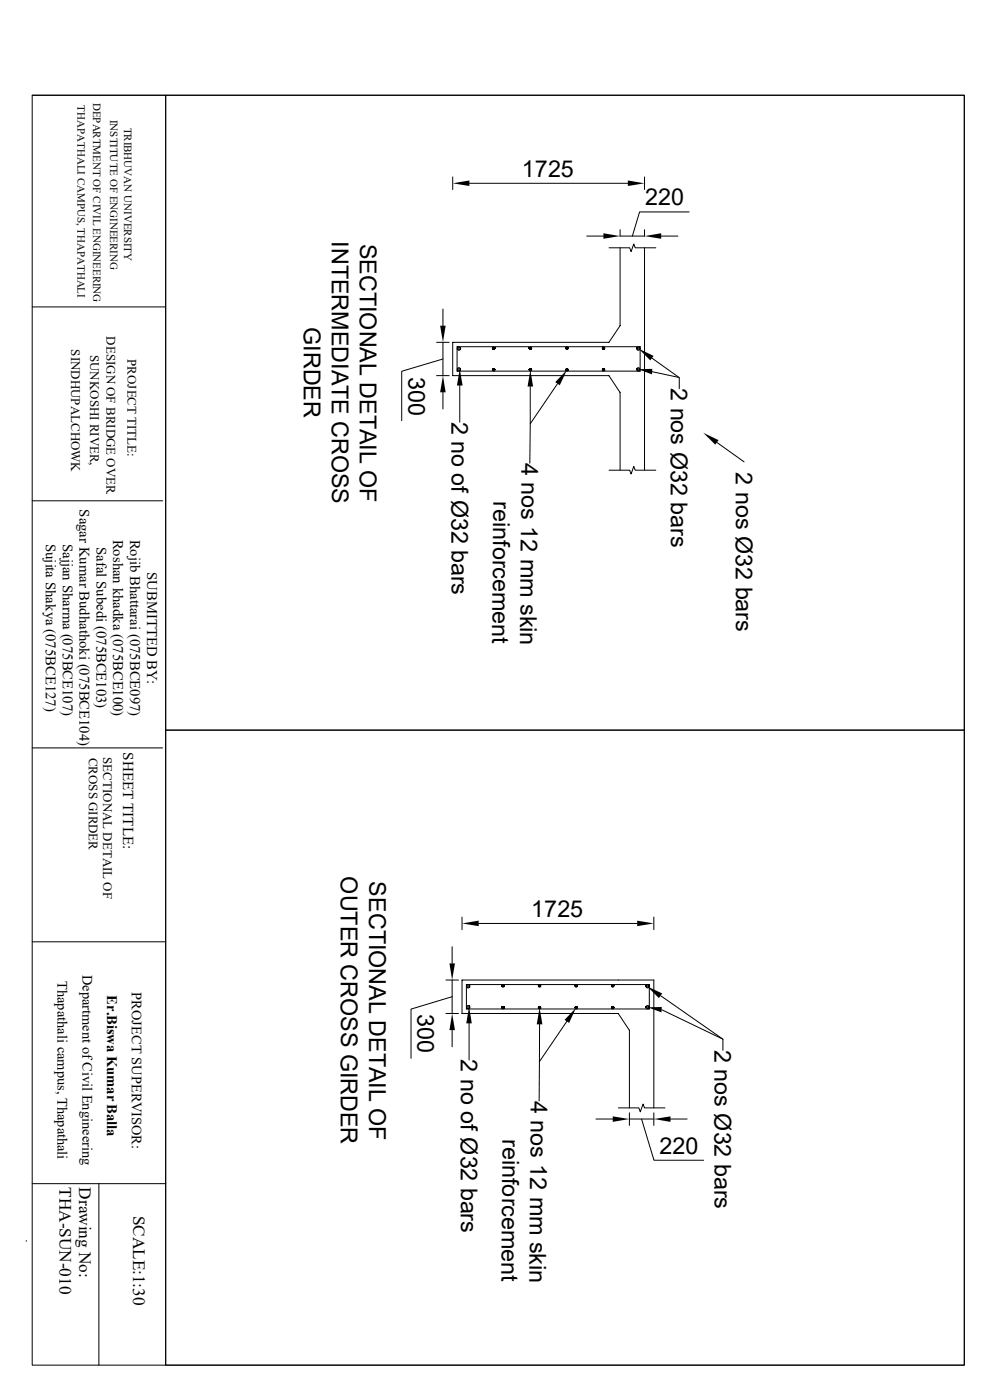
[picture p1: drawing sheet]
<svg xmlns="http://www.w3.org/2000/svg" width="297mm" height="420mm" viewBox="0 0 297 420" stroke-linecap="round" stroke-linejoin="round" font-family="sans-serif">
<g fill="none" stroke="#000" stroke-width=".3">
<path d="M9.7 28.6h279.3v380.9h-279.3zM9.7 28.6h40v380.9M49.7 28.6h239.3v190.4h-239.3zM135.7 53.1v3.8M140.7 55h47.5M193.2 53.1v3.8M175.9 70.8h4.9M182.5 74.3h6.2l.4 1.2 .8-2.3 .5 1.1h6.2M185.8 74.3v23.4l-3.3 5h-46.8v10h46.8l3.3 5v23.3M185.8 68.9v1.9h7.4v-1.9M193.2 74.3v66.7M198.2 70.8h5"/>
<path d="M206.5 63.6h-14.8l-2.2 7.2M9.7 92.1h39.7M132.8 92.7v5M130.9 102.7h3.7M130.9 112.7h3.7M132.8 117.7v5M132.8 107.7l-12.4 3.7v14.8M132.8 102.7v10M137 104h54.9v7.3h-54.9zM137.8 115.7v11M158.9 116l-.1 22.9M167.1 115.1l-8.2 12"/>
<path d="M195.4 107.4l8.2 5.9v3.3M195.5 111.5l8 1.7M214.8 132.7l8.2 5.9M9.7 150.2h39.1M27.8 145.8h.1M32 148h.1M182.5 141.1h6.2l.4 1.1 .8-2.3 .5 1.2h6.2M49.7 219h239.3v190.5h-239.3zM9.7 224.4h39M138.5 275.1v3.8M143.5 277h47.5M196 275.1v3.8"/>
<path d="M9.7 282.5h40M133.6 294h3.8M135.5 299l-12.3 3.7v14.8M135.5 294v10M135.5 284v5M139.8 295.4h54.8v7.3h-54.8zM198 298.7l18.7 13v3.4M133.6 304h3.8M135.5 309v5M140.6 307v11M161.7 307.3l-.1 23M169.9 306.4l-8.2 12.1"/>
<path d="M188.6 309l-3.3-5h-46.8v-10h57.5v38.4M188.6 309v23.4M198.3 302.9l18.4 8.8M178.6 335.7h5M185.3 332.4h6.2l.4 1.1 .8-2.3 .5 1.2h6.1M188.6 333.8v3.8M188.6 335.7h7.4M192.3 335.7l3.7 12.4h14.9M196 333.8v3.8M201 335.7h5M9.7 355.1h40M29.6 355.1v54.4"/>
<path d="M7.9 372.2h.1M7.9 372.2v.1M7.9 372.3h.1"/>
<circle cx="137.6" cy="104.6" r=".5"/>
<circle cx="137.6" cy="110.8" r=".5"/>
<circle cx="148" cy="104.4" r=".39"/>
<circle cx="148" cy="110.9" r=".39"/>
<circle cx="159" cy="110.9" r=".39"/>
<circle cx="159" cy="104.4" r=".39"/>
<circle cx="169.9" cy="110.9" r=".39"/>
<circle cx="169.9" cy="104.4" r=".39"/>
<circle cx="180.9" cy="104.4" r=".39"/>
<circle cx="180.9" cy="110.9" r=".39"/>
<circle cx="191.3" cy="104.6" r=".5"/>
<circle cx="191.3" cy="110.8" r=".5"/>
<circle cx="140.4" cy="295.9" r=".5"/>
<circle cx="150.8" cy="295.7" r=".39"/>
<circle cx="161.7" cy="295.7" r=".39"/>
<circle cx="172.7" cy="295.7" r=".39"/>
<circle cx="183.6" cy="295.7" r=".39"/>
<circle cx="194.1" cy="295.9" r=".5"/>
<circle cx="140.4" cy="302.2" r=".5"/>
<circle cx="150.8" cy="302.3" r=".39"/>
<circle cx="161.7" cy="302.3" r=".39"/>
<circle cx="172.7" cy="302.3" r=".39"/>
<circle cx="183.6" cy="302.3" r=".39"/>
<circle cx="194.1" cy="302.2" r=".5"/>
</g>
<g fill="#000">
<path d="M135.7 55l5-.9v1.7zM188.2 54.1l5 .9-5 .8zM180.8 70l5 .8-5 .8zM193.2 70.8l5-.8v1.6zM131.9 97.7h1.7l-.8 5zM132.8 112.7l.8 5h-1.7zM137.8 110.7l.8 5h-1.7zM137 110.7v.3zM137 104.4v.3zM137 110.7v.2zM137 104.4v.2zM137.1 110.6v.4z"/>
<path d="M137.1 110.6v.5zM137.1 104.3v.5zM137.1 104.4v.4zM137.1 110.5v.6zM137.1 110.5v.7zM137.1 104.2v.7zM137.1 104.3v.6zM137.2 110.4v.8zM137.2 104.2v.7zM137.2 110.4v.9zM137.2 104.1v.8zM137.2 104.1v.9z"/>
<path d="M137.3 110.4v.9zM137.3 104.1v.9zM137.3 110.3v1zM137.3 104.1v1zM137.4 110.3l-.1 1zM137.4 104.1l-.1 1zM137.4 110.3v1zM137.5 110.3l-.1 1zM137.4 104.1v1zM137.5 104.1l-.1 1zM137.5 110.3v1zM137.5 104v1.1z"/>
<path d="M137.6 110.3l-.1 1zM137.6 104l-.1 1.1zM137.6 110.3v1zM137.6 104v1.1zM137.6 104.1v1zM137.7 110.3l-.1 1zM137.7 104.1l-.1 1zM137.7 110.3v1zM137.8 110.3l-.1 1zM137.7 104.1v1zM137.8 104.1l-.1 1zM137.8 110.3v1z"/>
<path d="M137.8 110.4v.9zM137.8 104.1v1zM137.8 104.1v.9zM137.9 110.4l-.1 .9zM137.9 104.1l-.1 .9zM137.9 110.4v.9zM137.9 104.1v.9zM137.9 104.2v.8zM138 110.5v.7zM138 104.2v.7zM138 104.3v.6zM137.9 110.4v.8z"/>
<path d="M138 110.5l-.1 .7zM137.9 104.2v.7zM138 104.2l-.1 .7zM138 110.6v.5zM138 104.3v.5zM138 104.4v.4zM138 110.5v.6zM138 110.7v.3zM138 104.4v.3zM138 104.5v.2zM138 110.6v.4zM147.6 110.9v.1z"/>
<path d="M147.6 104.4v.1zM147.6 110.7v.4zM147.6 110.7v.5zM147.6 104.2v.4zM147.6 110.8v.3zM147.6 104.3v.3zM147.6 110.8v.2zM147.6 104.3v.2zM147.7 110.7v.5zM147.7 104.1v.5zM147.7 104.1v.6zM147.7 110.7l-.1 .5z"/>
<path d="M147.7 104.2v.4zM147.7 110.7v.6zM147.7 110.6v.7zM147.7 104.1v.7zM147.8 110.6l-.1 .7zM147.8 104.1l-.1 .7zM147.8 110.6v.7zM147.8 104.1v.7zM147.9 110.6l-.1 .7zM147.9 104.1v.7zM147.9 110.6v.7zM147.9 104v.8z"/>
<path d="M148 110.6v.7zM148 104v.8zM148 110.6l-.1 .7zM148 104l-.1 .8zM148.1 110.6l-.1 .7zM148.1 104.1l-.1 .7zM148.1 110.6v.7zM148.1 104.1v.7zM148.2 110.6l-.1 .7zM148.2 104.1l-.1 .7zM148.2 110.6v.7zM148.2 110.7v.6z"/>
<path d="M148.2 104.1v.7zM148.3 110.7l-.1 .6zM148.2 104.1v.6zM148.3 104.1l-.1 .6zM148.3 110.7v.5zM148.3 104.1v.6zM148.3 104.2v.5zM148.3 110.7v.6zM148.3 110.8v.3zM148.3 104.3v.3zM148.3 110.8v.4zM148.3 104.2v.4z"/>
<path d="M148.4 110.9v.1zM148.4 104.4v.1zM148.4 110.9l-.1 .2zM148.4 104.4l-.1 .2zM159 111l.8 5h-1.7zM158.5 110.9v.1zM158.5 104.4v.1zM158.6 110.7v.4zM158.6 110.7v.5zM158.6 104.2v.4zM158.6 110.8v.3zM158.6 104.3v.3z"/>
<path d="M158.6 110.8l-.1 .2zM158.6 104.3l-.1 .2zM158.6 104.1v.5zM158.6 104.1v.6zM158.7 110.7l-.1 .5zM158.7 110.7v.6zM158.7 104.1v.6zM158.7 110.6v.7zM158.7 104.1v.7zM158.8 110.6l-.1 .7zM158.8 110.6v.7zM158.8 104.1l-.1 .7z"/>
<path d="M158.8 104.1v.7zM158.9 110.6l-.1 .7zM158.9 104l-.1 .8zM158.9 110.6v.7zM158.9 104v.8zM159 110.6v.7zM159 104v.8zM159 110.6l-.1 .7zM159 104l-.1 .8zM159 104.1v.7zM159.1 110.6l-.1 .7zM159.1 104.1l-.1 .7z"/>
<path d="M159.1 110.6v.7zM159.1 104.1v.7zM159.2 110.6v.7zM159.2 110.7v.6zM159.2 104.1v.7zM159.2 110.6l-.1 .7zM159.2 104.1l-.1 .7zM159.2 104.1v.6zM159.3 110.7v.5zM159.3 104.1v.6zM159.3 104.2v.5zM159.3 110.7l-.1 .6z"/>
<path d="M159.3 104.1l-.1 .6zM159.3 110.8v.3zM159.3 104.3v.3zM159.3 110.8v.4zM159.3 104.2v.4zM159.3 110.9v.1zM159.3 104.4v.1zM159.3 110.9v.2zM159.3 104.4v.2zM169.9 111l-2.1 4.6-1.4-1zM169.5 110.9v.1zM169.5 104.4v.1z"/>
<path d="M169.5 110.7v.4zM169.5 110.7v.5zM169.5 104.2v.4zM169.5 110.8v.3zM169.5 104.3v.3zM169.5 110.8v.2zM169.5 104.3v.2zM169.6 110.7v.5zM169.6 104.1v.5zM169.6 104.1v.6zM169.6 110.7l-.1 .5zM169.6 104.2v.4z"/>
<path d="M169.6 110.7v.6zM169.7 110.6v.7zM169.7 104.1v.6zM169.7 104.1v.7zM169.7 110.7l-.1 .6zM169.7 104.1l-.1 .6zM169.8 110.6l-.1 .7zM169.8 110.6v.7zM169.8 104.1l-.1 .7zM169.8 104.1v.7zM169.8 104v.8zM169.9 110.6l-.1 .7z"/>
<path d="M169.9 104l-.1 .8zM169.9 110.6v.7zM169.9 104v.8zM170 110.6l-.1 .7zM170 104l-.1 .8zM170 110.6v.7zM170 104v.8zM170 104.1v.7zM170.1 110.6l-.1 .7zM170.1 104.1l-.1 .7zM170.1 110.6v.7zM170.1 104.1v.7z"/>
<path d="M170.1 110.7v.6zM170.2 110.7l-.1 .6zM170.1 104.1v.6zM170.2 104.1l-.1 .6zM170.2 110.7v.5zM170.2 104.1v.6zM170.2 104.2v.5zM170.2 110.7v.6zM170.3 110.8v.3zM170.3 104.3v.3zM170.3 110.7v.5zM170.3 110.8v.4z"/>
<path d="M170.3 104.2v.4zM170.3 110.7l-.1 .5zM170.2 104.2v.4zM170.3 104.2l-.1 .4zM170.3 110.9v.1zM170.3 104.4v.1zM170.3 110.9v.2zM170.3 104.4v.2zM180.5 110.9v.1zM180.5 104.4v.1zM180.5 110.7v.4zM180.5 110.7v.5z"/>
<path d="M180.5 104.2v.4zM180.5 110.8v.3zM180.5 104.3v.3zM180.5 110.8v.2zM180.5 104.3v.2zM180.6 110.7v.5zM180.6 104.1v.5zM180.6 104.1v.6zM180.6 110.7l-.1 .5zM180.6 104.2v.4zM180.6 110.7v.6zM180.7 110.6v.7z"/>
<path d="M180.7 104.1v.7zM180.8 110.6l-.1 .7zM180.8 104.1v.7zM180.8 110.6v.7zM180.8 104v.8zM180.9 110.6l-.1 .7zM180.9 104l-.1 .8zM180.9 110.6v.7zM180.9 104v.8zM181 110.6l-.1 .7zM181 104.1l-.1 .7zM181 110.6v.7z"/>
<path d="M181 104.1v.7zM181.1 110.6l-.1 .7zM181.1 104.1l-.1 .7zM181.1 110.6v.7zM181.1 110.7v.6zM181.1 104.1v.7zM181.1 104.1v.6zM181.2 110.7v.5zM181.2 104.1v.6zM181.2 104.2v.5zM181.2 110.7l-.1 .6zM181.2 104.1l-.1 .6z"/>
<path d="M181.2 110.8v.4zM181.2 104.2v.4zM181.2 104.3v.3zM181.3 110.9v.1zM181.3 104.4v.1zM181.3 110.8v.3zM181.3 110.9v.2zM181.3 104.3v.3zM181.3 104.4v.2zM181.2 110.8v.3zM181.3 110.8l-.1 .3zM181.3 104.3l-.1 .3z"/>
<path d="M190.8 110.7v.3zM190.8 104.4v.3zM190.8 110.7v.2zM190.8 104.4v.2zM190.8 110.6v.4zM190.8 110.6v.5zM190.8 104.3v.5zM190.8 104.4v.4zM190.9 110.5l-.1 .6zM190.9 110.5v.6zM190.9 104.3l-.1 .5zM190.9 104.3v.6z"/>
<path d="M190.9 110.4v.8zM190.9 104.2v.7zM190.9 110.5v.7zM191 110.4v.9zM191 104.1v.9zM191.1 110.4v.9zM191.1 104.1v.9zM191.1 110.3v1zM191.1 104.1v1zM191.2 110.3l-.1 1zM191.2 104.1l-.1 1zM191.2 110.3v1z"/>
<path d="M191.2 104.1v1zM191.3 110.3l-.1 1zM191.3 104l-.1 1.1zM191.3 110.3v1zM191.3 104v1.1zM191.4 110.3l-.1 1zM191.4 104.1l-.1 1zM191.4 110.3v1zM191.5 110.3l-.1 1zM191.4 104.1v1zM191.5 104.1l-.1 1zM191.5 110.3v1z"/>
<path d="M191.5 104.1v1zM191.6 110.4l-.1 .9zM191.6 104.1l-.1 1zM191.6 110.4v.9zM191.6 104.1v.9zM191.7 110.4l-.1 .9zM191.7 104.2l-.1 .8zM191.7 110.5v.7zM191.7 104.2v.7zM191.7 104.3v.6zM191.7 110.4v.8zM191.7 110.5v.6z"/>
<path d="M191.8 110.6l-.1 .5zM191.8 104.3l-.1 .6zM191.8 110.7v.3zM191.8 104.4v.3zM191.8 110.6v.4zM191.8 104.4v.4zM191.8 110.6v.5zM191.8 104.3v.5zM191.9 110.7l-.1 .3zM191.9 104.5l-.1 .2zM191.3 104.6l4.6 2.2-1 1.3zM191.2 110.7h4.3l-.1 1.6z"/>
<path d="M210.8 129.8l4.5 2.2-.9 1.4zM138.5 277l5-.8v1.6zM191 276.2l5 .8-5 .8zM134.7 289h1.7l-.9 5zM139.8 295.8v.2zM139.8 295.7v.3zM139.8 295.7v.4zM139.9 295.6v.6zM139.9 295.5v.7zM140 295.5v.8zM140 295.4v.9zM140.1 295.4l-.1 .9z"/>
<path d="M140.1 295.4v1zM140.2 295.4l-.1 1zM140.2 295.4v1zM140.3 295.4l-.1 1zM140.3 295.4v1zM140.4 295.4l-.1 1zM140.4 295.4v1zM140.5 295.4l-.1 1zM140.5 295.4v1zM140.6 295.4v.9zM140.6 295.5v.8zM140.6 295.4l-.1 1z"/>
<path d="M140.7 295.5l-.1 .8zM140.7 295.5v.8zM140.7 295.5v.7zM140.8 295.6l-.1 .6zM140.8 295.6v.6zM140.8 295.7v.5zM140.8 295.8v.2zM140.8 295.7v.3zM140.8 295.7v.4zM150.4 295.6v.3zM150.4 295.7v.2zM150.4 295.5v.5z"/>
<path d="M150.4 295.6v.4zM150.5 295.5l-.1 .5zM150.5 295.4v.6zM150.5 295.4v.7zM150.5 295.5v.5zM150.6 295.4v.7zM150.7 295.4v.8zM150.8 295.4l-.1 .8zM150.8 295.4v.8zM150.9 295.4l-.1 .8zM150.9 295.4v.7zM151 295.4l-.1 .7z"/>
<path d="M151 295.4v.7zM151 295.5v.5zM151 295.5v.6zM151.1 295.5v.5zM151.1 295.6v.4zM151.1 295.5l-.1 .5zM151.1 295.6v.3zM151.1 295.7v.2zM151.2 295.7l-.1 .2zM161.3 295.6v.3zM161.3 295.7v.2zM161.4 295.6v.3z"/>
<path d="M161.4 295.6v.4zM161.4 295.6l-.1 .3zM161.4 295.5v.5zM161.5 295.4v.6zM161.5 295.4v.7zM161.5 295.5v.5zM161.6 295.4l-.1 .7zM161.6 295.4v.7zM161.6 295.4v.8zM161.7 295.4l-.1 .8zM161.7 295.4v.8zM161.8 295.4l-.1 .8z"/>
<path d="M161.8 295.4v.8zM161.8 295.4v.7zM161.9 295.4l-.1 .7zM161.9 295.4v.7zM162 295.4l-.1 .7zM162 295.5v.5zM162 295.4v.7zM162 295.5v.6zM162.1 295.5v.5zM162.1 295.6v.4zM162.1 295.5l-.1 .5zM162.1 295.6v.3z"/>
<path d="M162.1 295.7v.2zM172.3 295.6v.3zM172.3 295.7v.2zM172.3 295.6v.4zM172.4 295.5v.5zM172.4 295.4v.6zM172.4 295.4v.7zM172.5 295.4l-.1 .7zM172.5 295.4v.7zM172.6 295.4l-.1 .7zM172.6 295.4v.7zM172.6 295.4v.8z"/>
<path d="M172.7 295.4l-.1 .8zM172.7 295.4v.8zM172.8 295.4l-.1 .8zM172.8 295.4v.8zM172.8 295.4v.7zM172.9 295.4v.7zM172.9 295.4l-.1 .7zM173 295.5v.5zM173 295.5l-.1 .6zM173 295.6v.4zM173.1 295.6v.3zM173.1 295.7v.2z"/>
<path d="M173.1 295.6l-.1 .4zM183.3 295.6v.3zM183.3 295.7v.2zM183.3 295.6v.4zM183.3 295.5v.5zM183.4 295.4v.6zM183.4 295.4v.7zM183.4 295.5v.5zM183.5 295.4v.7zM183.6 295.4l-.1 .7zM183.6 295.4v.8zM183.6 295.4v.7z"/>
<path d="M183.7 295.4l-.1 .8zM183.7 295.4v.8zM183.8 295.4l-.1 .8zM183.8 295.4v.7zM183.9 295.4v.7zM183.9 295.4l-.1 .7zM183.9 295.5v.5zM183.9 295.5v.6zM184 295.5v.5zM184 295.6v.4zM184 295.5l-.1 .5zM184 295.6v.3z"/>
<path d="M184 295.7v.2zM184.1 295.7l-.1 .2zM193.6 295.7v.3zM193.6 295.7v.4zM193.6 295.8v.2zM193.6 295.6v.6zM193.7 295.5l-.1 .7zM193.7 295.5v.7zM193.7 295.5v.8zM193.8 295.5l-.1 .8zM193.8 295.4v.9zM193.8 295.4v1z"/>
<path d="M193.9 295.4l-.1 1zM193.9 295.4v1zM194 295.4v1zM194.1 295.4l-.1 1zM194.1 295.4v1zM194.2 295.4l-.1 1zM194.2 295.4v1zM194.3 295.4l-.1 1zM194.3 295.4v1zM194.4 295.4l-.1 1zM194.4 295.4v1zM194.4 295.5v.8z"/>
<path d="M194.4 295.4v.9zM194.5 295.5l-.1 .8zM194.5 295.5v.7zM194.5 295.6v.6zM194.6 295.6v.6zM194.6 295.7v.5zM194.6 295.6l-.1 .6zM194.6 295.8v.2zM194.6 295.7v.3zM194.6 295.7v.4zM193.9 295.9l4.6 2.1-1 1.4zM135.5 304l.9 5h-1.7z"/>
<path d="M140.6 302l.8 5h-1.7zM139.8 302v.2zM139.8 302v.3zM139.8 301.9v.4zM139.8 301.9v.5zM139.9 301.8v.6zM139.9 301.8v.7zM139.9 301.9l-.1 .5zM139.9 301.9v.5zM140 301.8l-.1 .7zM140 301.8v.8zM140 301.7v.9z"/>
<path d="M140.1 301.7v.9zM140.2 301.6v1.1zM140.3 301.6l-.1 1.1zM140.3 301.6v1.1zM140.4 301.6l-.1 1.1zM140.4 301.6v1.1zM140.5 301.6l-.1 1.1zM140.5 301.6v1.1zM140.5 301.7v1zM140.5 301.7v.9zM140.6 301.7v.9zM140.6 301.8v.8z"/>
<path d="M140.6 301.7l-.1 .9zM140.7 301.8l-.1 .8zM140.7 301.8v.8zM140.7 301.8v.7zM140.8 301.8l-.1 .7zM140.8 301.9v.5zM140.8 301.8v.7zM140.8 301.9v.6zM140.8 302v.3zM140.8 302.1v.2zM140.8 302v.4zM150.4 302.2v.2z"/>
<path d="M150.4 302v.5zM150.4 302.1v.4zM150.5 302v.6zM150.6 301.9l-.1 .7zM150.6 301.9v.7zM150.6 301.9v.8zM150.7 301.9l-.1 .8zM150.7 301.9v.8zM150.8 301.9l-.1 .8zM150.8 301.9v.8zM150.9 301.9l-.1 .8zM150.9 301.9v.7z"/>
<path d="M150.9 301.9v.8zM151 302l-.1 .6zM151 302v.6zM151.1 302v.5zM151.1 302.1v.4zM151.1 302l-.1 .6zM151.1 302.2v.2zM151.1 302.2v.3zM151.2 302.2l-.1 .2zM161.7 302.3l.9 5h-1.7zM161.3 302.2v.2zM161.4 302.1v.4z"/>
<path d="M161.4 302v.5zM161.4 302v.6zM161.5 302v.6zM161.5 301.9v.7zM161.6 301.9l-.1 .7zM161.6 301.9v.8zM161.6 301.9v.7zM161.7 301.9l-.1 .8zM161.7 301.9v.8zM161.8 301.9l-.1 .8zM161.8 301.9v.8zM161.9 301.9l-.1 .8z"/>
<path d="M161.9 301.9v.7zM161.9 302v.6zM162 302l-.1 .6zM162 302v.6zM162.1 302v.5zM162.1 302.1v.4zM162.1 302l-.1 .6zM162.1 302.2v.2zM162.1 302.2v.3zM172.7 302.3l-2.1 4.6-1.4-1zM172.3 302.2v.2zM172.3 302.1v.4z"/>
<path d="M172.4 302v.5zM172.4 302v.6zM172.4 302l-.1 .5zM172.5 302v.6zM172.5 301.9v.7zM172.6 301.9l-.1 .7zM172.6 301.9v.8zM172.6 301.9v.7zM172.7 301.9l-.1 .8zM172.7 301.9v.8zM172.8 301.9l-.1 .8zM172.8 301.9v.8z"/>
<path d="M172.9 301.9v.7zM172.9 302v.6zM172.8 301.9v.7zM172.9 301.9l-.1 .7zM173 302v.6zM173 302l-.1 .6zM173 302v.5zM173 302.1v.4zM173.1 302.2v.2zM173.1 302.1v.4zM173.1 302.2v.3zM173.1 302.1l-.1 .4z"/>
<path d="M183.3 302.2v.2zM183.3 302.1v.4zM183.3 302v.5zM183.3 302v.6zM183.4 302v.6zM183.5 301.9l-.1 .7zM183.5 301.9v.7zM183.6 301.9v.8zM183.7 301.9l-.1 .8zM183.7 301.9v.8zM183.8 301.9l-.1 .8zM183.8 301.9v.8z"/>
<path d="M183.9 301.9v.7zM183.9 302v.6zM183.8 301.9v.7zM183.9 301.9l-.1 .7zM184 302v.5zM184 302.1v.4zM184 302l-.1 .6zM184 302.2v.2zM184 302.2v.3zM184.1 302.2l-.1 .2zM193.6 301.9v.4zM193.6 301.9v.5z"/>
<path d="M193.6 302v.3zM193.6 302l-.1 .2zM193.6 301.8v.6zM193.6 301.8v.7zM193.7 301.8l-.1 .7zM193.7 301.8v.7zM193.7 301.8v.8zM193.8 301.8l-.1 .8zM193.8 301.7v.9zM193.9 301.7l-.1 .9zM193.9 301.6v1zM193.9 301.6v1.1z"/>
<path d="M194 301.6l-.1 1.1zM194 301.6v1.1zM194.1 301.6l-.1 1.1zM194.1 301.6v1.1zM194.2 301.6l-.1 1.1zM194.2 301.6v1.1zM194.3 301.7l-.1 1zM194.3 301.7v.9zM194.4 301.7l-.1 .9zM194.4 301.7v.9zM194.4 301.8v.8zM194.5 301.8l-.1 .8z"/>
<path d="M194.5 301.8v.7zM194.6 301.9v.5zM194.6 301.9l-.1 .6zM194.6 302v.3zM194.6 302.1v.2zM194.6 302v.4zM194.1 302.2l4.2-.1-.1 1.6zM183.6 334.9l5 .8-5 .8zM196 335.7l5-.8v1.6z"/>
</g>
<g font-size="7">
<text x="156.4" y="53">1725</text>
<text x="193.3" y="61.6">220</text>
<text x="99.4" y="72.4" transform="rotate(90 99.4 72.4)">INTERMEDIATE CROSS</text>
<text x="107.9" y="73.1" transform="rotate(90 107.9 73.1)">SECTIONAL DETAIL OF</text>
<text x="91" y="98.2" transform="rotate(90 91 98.2)">GIRDER</text>
<text x="122.4" y="113" transform="rotate(90 122.4 113)">300</text>
<text x="201.1" y="116.4" transform="rotate(90 201.1 116.4)">2 nos Ø32 bars</text>
<text x="135.3" y="126.4" transform="rotate(90 135.3 126.4)">2 no of Ø32 bars</text>
<text x="156.3" y="138.8" transform="rotate(91 156.3 138.8)">4 nos 12 mm skin</text>
<text x="220.5" y="141.7" transform="rotate(90 220.5 141.7)">2 nos Ø32 bars</text>
<text x="147.9" y="150.4" transform="rotate(91 147.9 150.4)">reinforcement</text>
<text x="102.2" y="262.9" transform="rotate(90 102.2 262.9)">OUTER CROSS GIRDER</text>
<text x="110.6" y="264.4" transform="rotate(90 110.6 264.4)">SECTIONAL DETAIL OF</text>
<text x="159.2" y="275">1725</text>
<text x="125.1" y="304.3" transform="rotate(90 125.1 304.3)">300</text>
<text x="138.1" y="317.8" transform="rotate(90 138.1 317.8)">2 no of Ø32 bars</text>
<text x="214.2" y="314.9" transform="rotate(90 214.2 314.9)">2 nos Ø32 bars</text>
<text x="159.1" y="330.2" transform="rotate(91 159.1 330.2)">4 nos 12 mm skin</text>
<text x="150.6" y="341.7" transform="rotate(91 150.6 341.7)">reinforcement</text>
<text x="197.7" y="346.1">220</text>
</g>
<g font-size="5.2">
<text x="17.9" y="356.1" transform="rotate(90 17.9 356.1)">THA-SUN-010</text>
<text x="23.7" y="356.2" transform="rotate(90 23.7 356.2)">Drawing No:</text>
<text x="39.9" y="364.7" transform="rotate(90 39.9 364.7)">SCALE:1:30</text>
</g>
<text font-size="4.5" x="36.9" y="225.7" transform="rotate(90 36.9 225.7)">SHEET TITLE:</text>
<g font-size="4.4">
<text x="23.8" y="152.8" transform="rotate(90 23.8 152.8)">Sagar Kumar Budhathoki (075BCE104)</text>
<text x="34" y="161.9" transform="rotate(90 34 161.9)">Roshan khadka (075BCE100)</text>
<text x="39" y="161.9" transform="rotate(90 39 161.9)">Rojib Bhattarai (075BCE097)</text>
<text x="13.7" y="163.1" transform="rotate(90 13.7 163.1)">Sujita Shakya (075BCE127)</text>
<text x="18.8" y="163.2" transform="rotate(90 18.8 163.2)">Sajjan Sharma (075BCE107)</text>
<text x="28.9" y="164.1" transform="rotate(90 28.9 164.1)">Safal Subedi (075BCE103)</text>
<text x="44.1" y="171.5" transform="rotate(90 44.1 171.5)">SUBMITTED BY:</text>
<text x="32.1" y="298.6" transform="rotate(90 32.1 298.6)">Er.Biswa Kumar Balla</text>
</g>
<g font-size="4.3">
<text x="24.7" y="292.4" transform="rotate(90 24.7 292.4)">Department of Civil Engineering</text>
<text x="17.2" y="294.3" transform="rotate(90 17.2 294.3)">Thapathali campus, Thapathali</text>
<text x="39.5" y="297.6" transform="rotate(90 39.5 297.6)">PROJECT SUPERVISOR:</text>
</g>
<g font-size="3.9">
<text x="31.9" y="100.8" transform="rotate(90 31.9 100.8)">DESIGN OF BRIDGE OVER</text>
<text x="21.4" y="104.8" transform="rotate(90 21.4 104.8)">SINDHUPALCHOWK</text>
<text x="27.1" y="106.4" transform="rotate(90 27.1 106.4)">SUNKOSHI RIVER,</text>
<text x="38.2" y="107.7" transform="rotate(90 38.2 107.7)">PROJECT TITLE:</text>
<text x="26.6" y="227.2" transform="rotate(90 26.6 227.2)">CROSS GIRDER</text>
<text x="30.9" y="227.1" transform="rotate(90 30.9 227.1)">SECTIONAL DETAIL OF</text>
</g>
<g font-size="3.3">
<text x="23.2" y="31.6" transform="rotate(90 23.2 31.6)">THAPATHALI CAMPUS, THAPATHALI</text>
<text x="27.9" y="30.8" transform="rotate(90 27.9 30.8)">DEPARTMENT OF CIVIL ENGINEERING</text>
<text x="33" y="35.9" transform="rotate(90 33 35.9)">INSTITUTE OF ENGINEERING</text>
<text x="37.3" y="38.3" transform="rotate(90 37.3 38.3)">TRIBHUVAN UNIVERSITY</text>
</g>
</svg>
